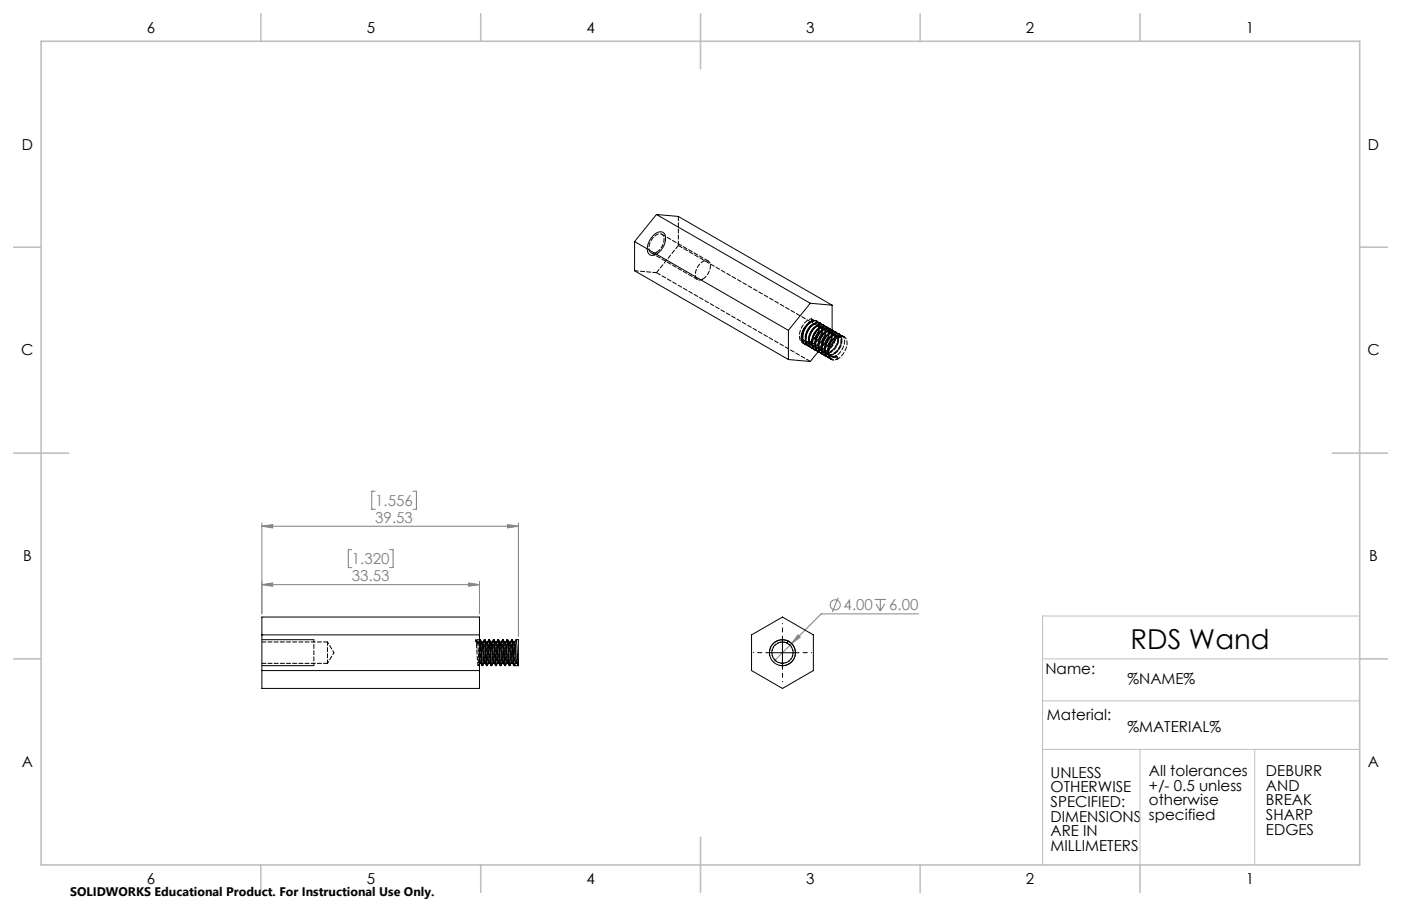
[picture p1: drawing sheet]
<svg xmlns="http://www.w3.org/2000/svg" width="432mm" height="279mm" viewBox="0 0 432 279" stroke-linecap="round" stroke-linejoin="round" font-family="sans-serif">
<g fill="none" stroke="#808080" stroke-width=".31">
<path d="M115.6 151.5h-1v5.6h1M127.3 151.5h1v5.6h-1M80.7 162.3l3.3-.5v1zM80.7 161.3v28M80.7 162.3h79.1M108.4 169.5h-1v5.5h1M120.1 169.5h1v5.5h-1M144.5 179.8l3.3 .5-3.3 .5zM147.8 179.3v10M156.5 161.8l3.3 .5-3.3 .5zM159.8 161.3v35M80.7 180.3l3.3-.5v1z"/>
<path d="M80.7 180.3h67.1M246 195.8l.7 .7-2.7 2zM258.3 184.3l-1.8 4.4M269.6 184.9h3.5M270 186.3l1.3 2.1M271.3 184.9v3.5M272.7 186.3l-1.4 2.1M283.1 189.3h-30l-14.8 14.8"/>
<circle cx="257.4" cy="186.5" r="1.56"/>
</g>
<path d="M201.3 72.6a2.16 2.16 0 0 1 3.6-.3 5.3 5.3 0 0 1-3.9 6.5 2.21 2.21 0 0 1-1.3-3.3l.6-1.5zM80.7 197.3h16M241.2 196.3v10M80.7 205.3h16M236.1 201.3h10M237.3 202.3a4 4 0 0 1 3.5-5 4 4 0 0 1 4.3 4.3 4 4 0 0 1-5 3.5" fill="none" stroke="#000" stroke-width=".31"/>
<path d="M419.1 190h-97.8v76.7M321.3 203.2h97.8M321.3 216.1h97.8M321.3 231.1h97.8M351.4 231.1v35.6M386.7 231.1v35.6" fill="none" stroke="#c0c0c0" stroke-width=".31"/>
<g fill="none" stroke="#c0c0c0" stroke-width=".5">
<path d="M12.7 12.7h406.4v254h-406.4zM80.4 4.2v8.5M148.2 4.2v8.5M215.9 4.2v17M283.6 4.2v8.5M351.4 4.2v8.5M4.2 76.2h8.5M419.1 76.2h8.5M4.2 139.7h17M410.6 139.7h17M4.2 203.2h8.5M419.1 203.2h8.5"/>
<path d="M215.9 258.2v17M80.4 266.7v8.5M148.2 266.7v8.5M283.6 266.7v8.5M351.4 266.7v8.5"/>
</g>
<path d="M241.2 196.3v-4M236.2 201.3h-4M241.2 206.3v4M246.2 201.3h4" fill="none" stroke="#000" stroke-width=".31" stroke-dasharray="15.2 1.3 1.3 1.3" stroke-dashoffset="15.1"/>
<path d="M96.7 205.3v-8" fill="none" stroke="#000" stroke-width=".31" stroke-dasharray="1.3 .6" stroke-dashoffset=".4"/>
<g fill="#808080">
<path d="M246 195.8l.7 .7-2.7 2z"/>
<path d="M156.5 161.8l3.3 .5-3.3 .5zM80.7 162.3l3.3-.5v1z"/>
<path d="M144.5 179.8l3.3 .5-3.3 .5zM80.7 180.3l3.3-.5v1z"/>
</g>
<g fill="none" stroke="#000" stroke-width=".31">
<path d="M195.6 74.5l47.4 27.4M195.6 74.5v9l47.4 27.4M202.3 66.1l-6.7 8.4M202.3 66.1l47.4 27.4M202.3 66.1l6.8 .6 47.4 27.4M249.7 93.5l-6.7 8.4M249.7 93.5l6.8 .6M249.8 99.3l-.5 .2M250.2 99v.1M250.8 99.9a4.8 4.8 0 0 0-2.6 4.5M251 98.8l.8 .3M251 98.8a5.4 5.4 0 0 0-3.4 6.9l.6 .5"/>
<path d="M251 98.8a5.4 5.4 0 0 0-3.8 6.5l.8 .8M252.2 99.4a2.17 2.17 0 0 0-3.1 .7 5.2 5.2 0 0 0-1.2 5.9l.9 .5M252.8 99.7l-.1-.1a2.43 2.43 0 0 0-2.9 1.1 5.1 5.1 0 0 0-1.1 5.6l.6 .6M256.5 94.1v7.7M243 101.9v9M247.6 105.8l.2 .1M247.9 101l-.6 1.7-.1 1.2M248.2 106.2l.1 .1M251.1 107.9l.2 .1M251.7 100.5a4.8 4.8 0 0 0-2.5 4.5M252.1 108.5l.2 .1M252.7 101a4.8 4.8 0 0 0-2.5 4.6"/>
<path d="M253.1 109.1h.2M253.2 100a1.63 1.63 0 0 0-2.6 .2l-1.5 1.9a4.7 4.7 0 0 0-.1 4.5l.8 .4M253.7 101.6a4.7 4.7 0 0 0-2.5 4.5M253.8 100.2h-.2a2.43 2.43 0 0 0-2.8 1 5.2 5.2 0 0 0-1.1 5.7l.6 .5M254.2 100.6a1.96 1.96 0 0 0-3.1 .6 4.9 4.9 0 0 0-1.2 5.9l.9 .5M254.7 102.2a4.7 4.7 0 0 0-2.5 4.5M254.8 100.8l-.2-.1a2.43 2.43 0 0 0-2.8 1.1 5.2 5.2 0 0 0-1.2 5.7l.6 .4M255.2 101.1a1.69 1.69 0 0 0-2.8 .3 5.1 5.1 0 0 0-1.6 6.2l1 .6M255.6 101.3a2.3 2.3 0 0 0-2.8 1.1 5.2 5.2 0 0 0-1.2 5.6l.6 .5-2.5 3-6.7-.6M255.7 101.3l.1 .1M255.7 102.7a4.8 4.8 0 0 0-2.5 4.6M256.2 101.7a1.84 1.84 0 0 0-2.9 .4 6.3 6.3 0 0 0-2 4.6 1.99 1.99 0 0 0 1.5 2.1"/>
<path d="M256.6 101.9a3.3 3.3 0 0 0-3.7 2.5l-.6 1.5a2.56 2.56 0 0 0 .9 3.1M256.6 101.8l.2 .1M256.7 103.3a4.9 4.9 0 0 0-2.5 4.6M256.8 104.7a2.4 2.4 0 0 1 3.4-.8 3.6 3.6 0 0 0-4.1 2.6 3.4 3.4 0 0 0 .1 4.3 3 3 0 0 1-.7-3.9zM257.1 102.3a1.83 1.83 0 0 0-2.9 .4 4.9 4.9 0 0 0-1.2 6.3l.8 .3M257.6 102.4a3.3 3.3 0 0 0-3.7 2.6l-.6 1.5a2.61 2.61 0 0 0 .9 3.2M257.6 102.4l.1 .1M257.7 103.9a4.7 4.7 0 0 0-2.5 4.6M258.1 102.9a1.87 1.87 0 0 0-2.8 .4 5 5 0 0 0-1.6 5.9l1 .7M258.7 103.1l-.1-.1a3.3 3.3 0 0 0-3.8 2.5l-.5 1.6a2.61 2.61 0 0 0 .9 3.2M259.1 103.4a1.76 1.76 0 0 0-2.7 .3 5.3 5.3 0 0 0-1.6 6.2l.9 .6M80.7 190.3h67.1v22h-67.1z"/>
<path d="M80.7 195.8h67.1M147.8 197.4l.1-.1 .2 1.2 .4 6.7 .3 .1M147.9 197.3h.2l.1 1.1 .5 6.9 .5-.9M148.1 197.3l.4 .7M148.5 198h.3M148.5 198.1l.6 6.2 .1 .2h.3M148.8 198l.5-.7 .5 7.2 .1 .7 .2 .1M148.8 198l.4 3.5a6.4 6.4 0 0 0 .7 3.7M149.3 197.3h.1M149.4 197.3l.8 8a1.32 1.32 0 0 0 .2-1.7l-.5-5.5M149.5 197.3l.4 .7 .4 .1 .3 3.4a5.7 5.7 0 0 0 .7 3.7M150.2 198l.5-.7 .6 7.6 .3 .4"/>
<path d="M150.7 197.3h.2l.1 .6 .6 7.4a1.97 1.97 0 0 0 .2-2.2l-.5-5M150.9 197.3l.4 .7h.3M151.6 198l.4 3.5a6.1 6.1 0 0 0 .7 3.7M152 197.3l-.4 .7M152.1 197.3l.6 7.6 .3 .4M152.1 197.3h.2M153 198l.5-.7 .5 7.2 .1 .7 .2 .1M153 198l.4 3.5a6.1 6.1 0 0 0 .7 3.7M153 198h-.3l-.4-.7 .7 8 .4-.8-.7-6.4M153.5 197.3h.1M153.7 197.3a6.4 6.4 0 0 1 .7 4l.4 3.2-.5 .8zM154.1 198h.3"/>
<path d="M154.4 198l.5-.7 .6 7.6 .3 .4M154.4 198l.4 3.5a6.4 6.4 0 0 0 .7 3.7M154.9 197.3h.1M155 197.3l.8 8 .4-.8-.7-6.4M155.1 197.3l.4 .7h.3M155.8 198l.5-.7 .6 7.6 .3 .4M155.8 198l.4 3.5a6.1 6.1 0 0 0 .7 3.7M156.3 197.3h.2M156.9 198.1l.6 6.1 .1 .3h.3M157.2 198l.4 3.5a6.1 6.1 0 0 0 .7 3.7M157.2 198h-.3l-.4-.7 .6 8 .5-.8M157.7 197.3l-.5 .7"/>
<path d="M157.7 197.3l.5 7.2 .1 .7 .2 .1M157.7 197.3l.3 .5 .5 7.5M157.9 197.3l.4 .7M158.3 198l.4 .1 .1 .5 .2 2.9a6.4 6.4 0 0 0 .7 3.7M158.3 198.1l.7 6.4M158.6 198l.5-.7 .7 8M159.1 197.3h.7v8M231.6 195.8l9.6-5.5 9.5 5.5v11l-9.5 5.5-9.6-5.5zM80.7 206.8h67.1M147.8 201.1v.4a6.1 6.1 0 0 0 .7 3.7M147.8 204.5h.3M150.6 204.5h.4"/>
<path d="M152 204.5h.3M153.4 204.5h.3M154.8 204.5h.4M156.2 204.5h.3M158.5 205.3h1.3M159 204.5l-.5 .8M159 204.5h.3"/>
<circle cx="241.1" cy="201.3" r="4"/>
</g>
<g fill="none" stroke="#000" stroke-width=".31" stroke-dasharray="1.3 .6">
<path d="M200.7 78l14.3 8.2M209.1 75.7v-9M202.3 84.1l6.8-8.4M218.3 80.5l-14.3-8.3M249.8 99.3l.4-.1M250.2 99.2v-.1M250.4 99.3l-.2-.1M250.8 99.9a1.21 1.21 0 0 1 1.3 .3 1.21 1.21 0 0 1 .2 1.4 4.1 4.1 0 0 1-4 3.7 1.6 1.6 0 0 1-1-1.4M252.2 99.4l.2 .5M247.3 105.7l.5 .2M248 105.2l.3 .2M249 105.8l.3 .1"/>
<path d="M250 106.4l.2 .1M250.2 100.5a1.35 1.35 0 0 1 1.9-.4 1.35 1.35 0 0 1 .4 1.9l-.4 1M251 106.9l.2 .2M251.2 101a1.35 1.35 0 0 1 1.9-.3 1.35 1.35 0 0 1 .4 1.8l-.4 1M251.7 103.7a2.88 2.88 0 0 1-3.6 1.6 2.27 2.27 0 0 1-.6-2.4M251.8 100.4a1.19 1.19 0 0 1 1.3 .3 1.19 1.19 0 0 1 .2 1.4 4.2 4.2 0 0 1-4 3.8 1.58 1.58 0 0 1-1.1-1.5M252 107.5l.2 .1M252 100l-.2-.1M252.2 108.5l4.3-5.4M252.2 101.6a1.35 1.35 0 0 1 1.9-.4 1.35 1.35 0 0 1 .4 1.9l-.4 1M252.7 104.3a2.87 2.87 0 0 1-3.6 1.6 2.28 2.28 0 0 1-.6-2.5M252.7 101a1.17 1.17 0 0 1 1.4 .3 1.17 1.17 0 0 1 .2 1.3 4.3 4.3 0 0 1-3.9 3.9 1.56 1.56 0 0 1-1.2-1.5"/>
<path d="M253 108.1l.2 .1M253 100.6l-.3-.1M253.2 102.2a1.35 1.35 0 0 1 1.9-.4 1.35 1.35 0 0 1 .4 1.9l-.4 1M253.7 101.6l.2-.1a1.18 1.18 0 0 1 1.4 1.6 4.4 4.4 0 0 1-3.9 4 1.54 1.54 0 0 1-1.2-1.6M254 108.6l.2 .2M254 101.2l-.3-.2M254.2 102.8a1.35 1.35 0 0 1 1.9-.4 1.35 1.35 0 0 1 .3 1.8l-.3 1.1M254.7 102.2l.2-.1a1.15 1.15 0 0 1 1.4 1.5 4.4 4.4 0 0 1-3.8 4.1 1.53 1.53 0 0 1-1.3-1.6M255 109.2l.2 .2M255 101.7l-.3-.1M255.7 102.7a1.27 1.27 0 0 1 1.5 .5 1.27 1.27 0 0 1 0 1.5 4.5 4.5 0 0 1-3.7 3.6 1.52 1.52 0 0 1-1.3-1.6M255.9 109.8l.3 .1"/>
<path d="M256 102.3l-.3-.1M256.5 103.1h.1M256.7 103.3a1.25 1.25 0 0 1 1.4 .4 1.25 1.25 0 0 1 .1 1.5 4 4 0 0 1-4.1 3.5 1.64 1.64 0 0 1-.9-1.4M257 102.9l-.3-.2M257.4 110.1l.3-.4M257.7 109.7l.2 .1M257.7 103.9a1.22 1.22 0 0 1 1.4 .3 1.22 1.22 0 0 1 .1 1.4 4.1 4.1 0 0 1-4 3.7 1.61 1.61 0 0 1-1-1.4M257.9 103.5l-.2-.2M258.9 104l-.2-.1M146.7 197.3l-.1 .4M147.1 198l-.1 .4M147.4 198.4h-.4"/>
<path d="M147.4 198.1v.3M147.5 198h-.4M147.9 197.4l-.1 .3M148.5 198h.1M148.8 198h.1M149.9 198h.1M150.2 198h.1M151.3 198h.1M151.6 198h.1M152.7 198h.1M152.7 198.1v-.1M153 198h.1"/>
<path d="M154.1 198h.1M154.4 198h.1M155.5 198h.1M155.8 198h.1M156.9 198h.1M157.2 198h.1M158.3 198h.1M242.6 198.4h.1M147.4 205.3h.4M147.8 201.1l-.3-3.1M147.8 204.5h.4M149.2 204.5h.4"/>
<path d="M149.3 204.4h.1M150.6 204.5l.1-.1M150.6 204.5h.4M150.6 204.4v.1M152 204.4h.1M152 204.5h.4M152 204.4v.1M153.4 204.4h.1M153.4 204.5h.4M153.4 204.4v.1M154.8 204.5l.1-.1M154.8 204.5h.4"/>
<path d="M154.8 204.4v.1M156.2 204.5l.1-.1M156.2 204.5h.4M156.2 204.4v.1M157.6 204.5l.1-.1M157.6 204.5h.4M157.6 204.5h.1M159.4 204.5l-.1-.1M241.2 205.3h.1M241.2 204.5h.1M241.2 204.5a3.2 3.2 0 0 1-3-4.6 3.2 3.2 0 0 1 5.5-.7 3.2 3.2 0 0 1-1.8 5.2l-.7 .1"/>
</g>
<g fill="none" stroke="#000" stroke-width=".31" stroke-dasharray="1.3 .6" stroke-dashoffset=".2">
<path d="M252.4 99.9a5.5 5.5 0 0 1-4.4 6h-.2M252.7 99.6a2.18 2.18 0 0 1 .6 2.5M248 106a3.6 3.6 0 0 0 3.7-2.3M253.7 100.1a2.21 2.21 0 0 1 .5 2.6M254.7 100.7a2.21 2.21 0 0 1 .5 2.6M256.6 101.9a2.21 2.21 0 0 1 .6 2.6M257.6 102.4a2.21 2.21 0 0 1 .6 2.6M258.6 103a2.2 2.2 0 0 1 .6 2.6M148.1 197.3l-.3 2.7M148.8 198.1l-.7 6.3M150.2 198.1l-.7 6.3M151.6 198.1l-.7 6.3"/>
<path d="M153 198.1l-.7 6.3M154.4 198.1l-.7 6.3M155.8 198.1l-.7 6.3M157.2 198.1l-.7 6.3M158.6 198.1l-.7 6.3M100.9 204.6v-6.6M147.8 204.5l-.7-6.4"/>
</g>
<path d="M251 98.8l-.6 .5M257.9 109.8l.3 .8M259.6 103.6a2.44 2.44 0 0 1 .4 3.1 5.4 5.4 0 0 1-4 3.7l-.9-.2M147 198.4l-.4-.7M147.1 198l-.4-.7M147.8 197.4l-.4 .6M147.8 197.7l-.4 .7M242.6 198.4l.3-.7M242.9 197.7l-.3 .7M147.4 205.2l.5-.8M159.4 204.5l.4 .8M241.2 204.5v.8" fill="none" stroke="#000" stroke-width=".31" stroke-dasharray="1.3 .6" stroke-dashoffset=".4"/>
<g fill="none" stroke="#000" stroke-width=".31" stroke-dasharray="1.3 .6" stroke-dashoffset=".5">
<path d="M250.1 98.3l.9 .5M256.2 110.8l1 .2 1-.4M256.5 102.8v-1M258.2 110.6l-.8-.5M258.2 110.6a5.5 5.5 0 0 0 2.5-6.2l-.5-.5M258.2 110.6a2.08 2.08 0 0 1-2.1 .2M149.3 197.4l-.7 7.9M149.5 197.3l-.7 7.9M150.7 197.4l-.7 7.9M150.9 197.3l-.7 7.9M152.1 197.4l-.7 7.9M152.3 197.3l-.7 7.9"/>
<path d="M153.5 197.4l-.7 7.9M153.7 197.3l-.7 7.9M154.9 197.4l-.7 7.9M155.1 197.3l-.7 7.9M156.3 197.4l-.7 7.9M156.5 197.3l-.7 7.9M157.7 197.4l-.7 7.9M157.9 197.3l-.7 7.9M159.1 197.4l-.7 7.9"/>
</g>
<path d="M252.4 99.9l-.6-.9M247.6 105.8a2.72 2.72 0 0 1-1-3.7 5.1 5.1 0 0 1 3.5-3.8M146.6 197.7h1.2M147.8 200l-.5 5.3-.6-8M147.8 197.3h-1.1M100.9 204.6l2-3.3M102.9 201.3l-2-3.3" fill="none" stroke="#000" stroke-width=".31" stroke-dasharray="1.3 .6" stroke-dashoffset=".6"/>
<path d="M250.2 99l-.1-.7M148.5 198l-.6 6.4M149.9 198.1l-.7 6.4M151.3 198.1l-.6 6.3M152.7 198.1l-.6 6.3M154.1 198l-.6 6.4M155.5 198l-.6 6.4M156.9 198l-.6 6.4M158.3 198l-.6 6.4" fill="none" stroke="#000" stroke-width=".31" stroke-dasharray="1.3 .6" stroke-dashoffset=".3"/>
<path d="M195.6 83.5l6.7 .6M253.7 104.9a2.87 2.87 0 0 1-3.6 1.5 2.28 2.28 0 0 1-.6-2.4M254.6 105.5a2.86 2.86 0 0 1-3.5 1.5 2.27 2.27 0 0 1-.6-2.4M255.6 106.1a2.86 2.86 0 0 1-3.5 1.5 2.28 2.28 0 0 1-.6-2.4M255.7 101.3a2.22 2.22 0 0 1 .5 2.6M100.9 198h-20.2M80.7 204.6h20.2" fill="none" stroke="#000" stroke-width=".31" stroke-dasharray="1.3 .6" stroke-dashoffset=".1"/>
<path d="M257.4 110.1l-1.6 .4M241.2 204.6a3.3 3.3 0 0 1-3-4.9 3.3 3.3 0 0 1 5.7-.3 3.3 3.3 0 0 1-2.3 5.1l-.4 .1" fill="none" stroke="#000" stroke-width=".31" stroke-dasharray="1.3 .6" stroke-dashoffset=".8"/>
<g fill="none" stroke="#000" stroke-width=".31" stroke-dasharray="1.3 .6" stroke-dashoffset="-.1">
<path d="M202.3 77.8a1.5 1.5 0 0 1-1.8 0 1.5 1.5 0 0 1-.5-1.8 4.3 4.3 0 0 1 3.7-3.9 2.33 2.33 0 0 1 .5 3.5l-.7 1.1-1.2 1.1M216.6 86a1.5 1.5 0 0 1-1.9 .1 1.5 1.5 0 0 1-.4-1.9 4.3 4.3 0 0 1 3.6-3.8 2.33 2.33 0 0 1 .6 3.5l-.7 1.1-1.2 1M253.2 100a5.3 5.3 0 0 1-2.9 6.2l-1.5 .3M249.8 111.5l-47.5-27.4M254.2 100.6a5.3 5.3 0 0 1-3.6 6.4h-.8M255.2 103.3a1.35 1.35 0 0 1 1.8-.4 1.35 1.35 0 0 1 .4 1.9 4.2 4.2 0 0 1-3.9 3.5 2.08 2.08 0 0 1-1-2.6M255.2 101.1a5.4 5.4 0 0 1-3.5 6.5h-.9M256.2 103.9a1.35 1.35 0 0 1 1.8-.4 1.35 1.35 0 0 1 .4 1.9 4.2 4.2 0 0 1-3.9 3.5 2.09 2.09 0 0 1-1-2.6M256.2 101.7a5.3 5.3 0 0 1-2.8 6.2l-1.6 .3M256.5 103.1l-47.4-27.4M257.2 102.3a5.3 5.3 0 0 1-2.5 5.9l-.9 .5h-1M257.7 109.7a1.57 1.57 0 0 1-2.5-1.2"/>
<path d="M258.2 102.9a5.3 5.3 0 0 1-3.1 6.2l-1.3 .2M259.1 103.4a5.2 5.2 0 0 1-2.2 5.8l-1.1 .6-1 .1"/>
</g>
<path d="M249.2 99.9l1.2-.6M251.5 105.2l-.1 .1a2.8 2.8 0 0 1-3.2 .9M252.5 105.7l-.1 .1a2.8 2.8 0 0 1-3.2 1M252.6 101.3l-.2-1.4M253.5 106.3l-.1 .1a2.8 2.8 0 0 1-3.2 .9M254.4 106.9v.1a2.8 2.8 0 0 1-3.2 .9M255.4 107.5v.1a2.8 2.8 0 0 1-3.2 .9M256.5 108l-.1 .1a2.8 2.8 0 0 1-3.2 .9M257.5 108.6l-.1 .1a2.8 2.8 0 0 1-3.3 .9M257.9 109.8a1.67 1.67 0 0 1-1.9 0 1.67 1.67 0 0 1-.6-1.8 4.5 4.5 0 0 1 3-4.1 1.38 1.38 0 0 1 1 2.1 4.2 4.2 0 0 1-3.9 3.5 2.08 2.08 0 0 1-1-2.6" fill="none" stroke="#000" stroke-width=".31" stroke-dasharray="1.3 .6" stroke-dashoffset=".7"/>
<text font-size="8.5" x="348.5" y="200.2">RDS Wand</text>
<g font-size="4.7">
<text x="45.3" y="10.1">6</text>
<text x="113" y="10.1">5</text>
<text x="180.7" y="10.1">4</text>
<text x="248.5" y="10.1">3</text>
<text x="316.2" y="10.1">2</text>
<text x="383.9" y="10.1">1</text>
<text x="6.7" y="46.1">D</text>
<text x="421.6" y="46.1">D</text>
<text x="6.6" y="109.6">C</text>
<text x="421.5" y="109.6">C</text>
<text x="7.1" y="173.1">B</text>
<text x="422" y="173.1">B</text>
<text x="322.2" y="207.7">Name:</text>
<text x="347.5" y="211.1">%NAME%</text>
<text x="322.7" y="221.9">Material:</text>
<text x="347.5" y="225.9">%MATERIAL%</text>
<text x="6.7" y="236.6">A</text>
<text x="323.8" y="239.8">UNLESS</text>
<text x="354.1" y="239.3">All tolerances</text>
<text x="390.2" y="239.4">DEBURR</text>
<text x="421.6" y="236.6">A</text>
<text x="323.8" y="244.3">OTHERWISE</text>
<text x="354.1" y="243.9">+/- 0.5 unless</text>
<text x="390.2" y="243.9">AND</text>
<text x="323.8" y="248.8">SPECIFIED:</text>
<text x="354.1" y="248.4">otherwise</text>
<text x="390.2" y="248.4">BREAK</text>
<text x="323.8" y="253.4">DIMENSIONS</text>
<text x="323.8" y="257.9">ARE IN</text>
<text x="354.1" y="252.9">specified</text>
<text x="390.2" y="252.9">SHARP</text>
<text x="390.2" y="257.5">EDGES</text>
<text x="323.8" y="262.4">MILLIMETERS</text>
<text x="45.3" y="272.6">6</text>
<text x="113" y="272.6">5</text>
<text x="180.7" y="272.6">4</text>
<text x="248.5" y="272.6">3</text>
<text x="316.2" y="272.6">2</text>
<text x="383.9" y="272.6">1</text>
</g>
<g font-size="4.7" fill="#808080">
<text x="115.7" y="156">1.556</text>
<text x="115.7" y="161.3">39.53</text>
<text x="108.4" y="174">1.320</text>
<text x="108.4" y="179.3">33.53</text>
<text x="260" y="188.2">4.00</text>
<text x="274.1" y="188.2">6.00</text>
</g>
<text font-size="3.8" x="21.6" y="276.3">SOLIDWORKS Educational Product. For Instructional Use Only.</text>
</svg>
